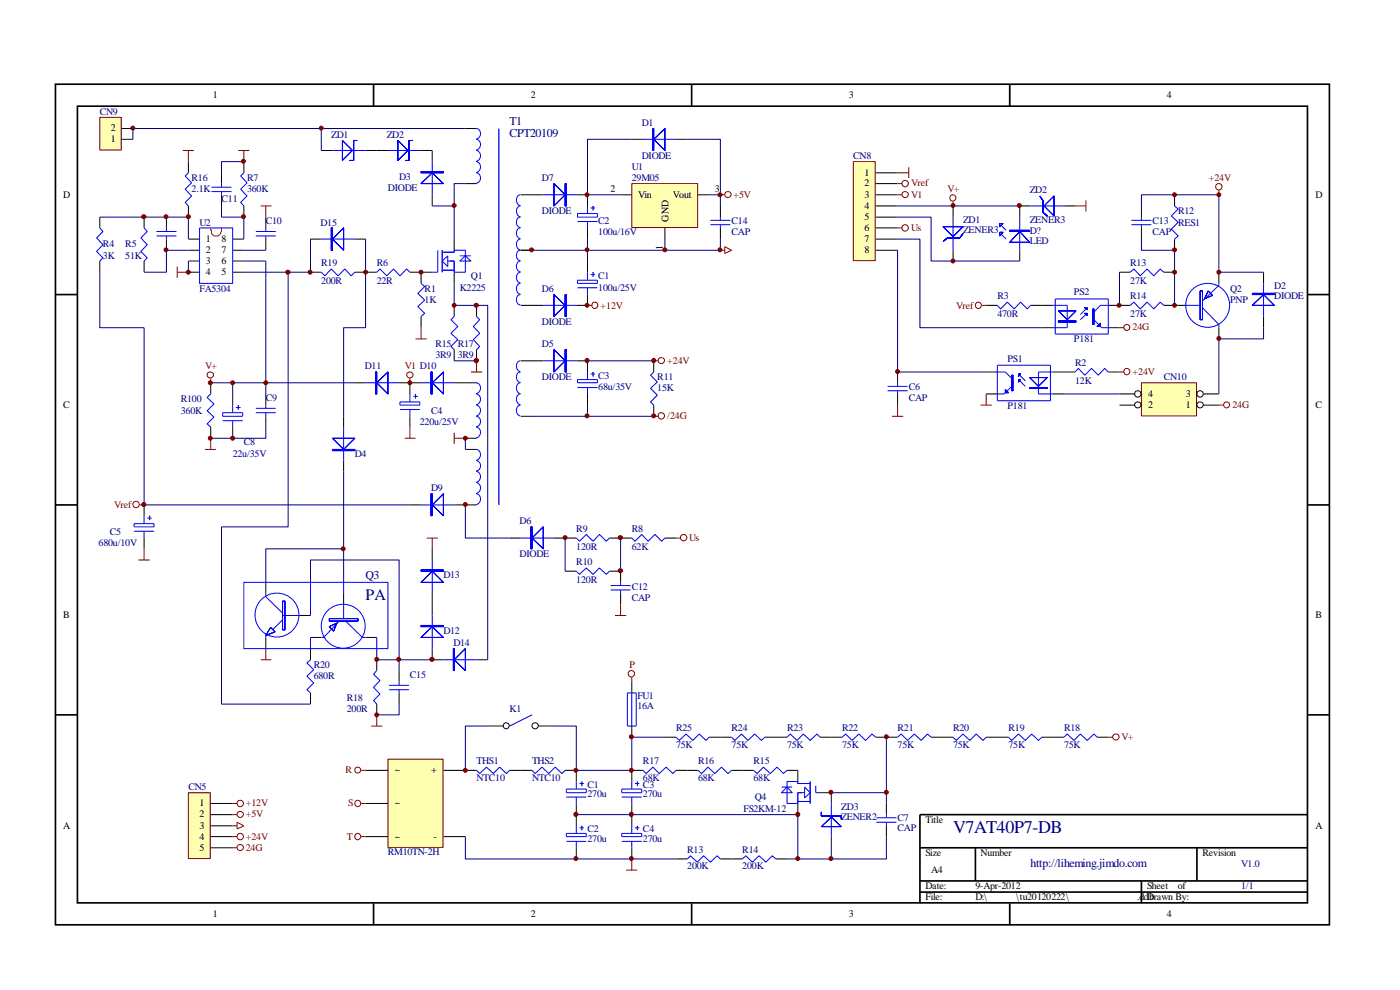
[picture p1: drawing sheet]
<svg xmlns="http://www.w3.org/2000/svg" width="297mm" height="210mm" viewBox="0 0 297 210" stroke-linecap="round" stroke-linejoin="round" font-family="sans-serif">
<g fill="none" stroke="#000" stroke-width=".35">
<path d="M11.8 17.9h270.2v178.3h-270.2zM79.2 17.9v4.6M146.7 17.9v4.6M214.2 17.9v4.6M16.4 22.5h261v169h-261zM11.8 62.5h4.6M277.5 62.5h4.6M11.8 107.1h4.6M277.5 107.1h4.6M11.8 151.6h4.6M277.5 151.6h4.6M195.2 179.8h82.3"/>
<path d="M206.9 179.8v7.1M253.9 179.8v7.1M277.5 172.8h-82.3v18.8M79.2 191.6v4.7M146.7 191.6v4.7M195.2 186.9h82.3M195.2 189.2h82.3M214.2 191.6v4.7M242.1 186.9v4.7"/>
</g>
<g fill="none" stroke="#000" stroke-width=".21">
<path d="M40 34.3v2.4M47 36.7v2.2M51.7 34.3v2.4M68.2 31.9h2.3M77.6 31.9h4.7M89.3 31.9h2.4v2.4M98.7 27.3h2.4M98.7 38.9h2.4M21.2 46.1v2.2M21.2 55.4v2.3M30.6 46.1v2.2M30.6 55.4v2.3"/>
<path d="M35.3 46.1v2.2M35.3 50.7v2.4M40 53.1h2.3M40 50.7h2.3M40 55.4h2.3M40 57.7h2.3M40 43.7v2.4M47 41.3v2.4M49.4 53.1h2.3M49.4 50.7h2.3M49.4 55.4h2.3M49.4 57.7h2.3"/>
<path d="M51.7 43.7v2.4M56.4 46.1v2.2M56.4 50.7v2.4M65.9 50.7h2.3M65.9 57.7h2.3M75.3 50.7h2.3M75.3 57.7h4.6M87 57.7h4.7M89.3 57.7v2.4M91.7 41.3v2.4M96.4 50.7v2.4M96.4 57.7v2.4"/>
<path d="M110.5 53.1h2.4M110.5 41.3h4.7M122.3 41.3h2.3M89.3 67.1v2.4M96.4 64.8v2.3M96.4 74.2v2.3M101.1 64.8v2.3M101.1 74.2v2.3M110.5 64.8h4.7M110.5 76.5h4.7M122.3 64.8h2.3M122.3 76.5h2.3"/>
<path d="M44.7 81.2v2.4M44.7 90.6v2.4M49.4 83.6v2.3M49.4 90.6v2.4M56.4 83.6v2.3M56.4 88.3v2.3M72.9 88.3v2.3M72.9 97.7v2.3M75.3 81.2h2.3M84.7 81.2h4.6M87 81.2v2.4M87 88.3v2.3"/>
<path d="M96.4 81.2h4.7M98.7 95.3h2.4M98.7 93h2.4M110.5 88.3h2.4M30.6 107.1v2.3M30.6 114.1v2.3M87 107.1h2.3M91.7 116.4v2.4M96.4 107.1h4.7M108.1 114.1h2.4M117.5 114.1h4.8M129.3 114.1h4.7"/>
<path d="M141.1 114.1h2.3M56.4 123.5v2.3M56.4 135.2v2.4M63.5 130.6h2.4M65.9 135.2h2.3M65.9 137.6v2.4M72.9 125.8v2.4M77.6 135.2h2.3M79.9 140v2.2M91.7 125.8v4.8M91.7 137.6v2.4h2.4M101.1 140h2.4"/>
<path d="M119.9 121.2h2.4M129.3 121.2h2.4v2.3M131.7 125.8v2.4M65.9 147v2.4M79.9 149.4v2.2M84.7 142.2v2.4M84.7 147v2.4"/>
</g>
<g fill="none" stroke="#00f" stroke-width=".21">
<path d="M40 36.7l-.7 .6 1.3 1.5-1.3 1.3 1.3 1.5-1.3 1.3 .7 .8M44.9 39.7h4.2M47 38.9v.8M51.7 36.7l-.6 .6 1.3 1.5-1.3 1.3 1.3 1.5-1.3 1.3 .6 .8M70.5 31.9h7.1M82.3 31.9h7M91.7 34.3v7M101 27.3a1.11 1.11 0 0 1 1 1.1 1.11 1.11 0 0 1-1 1.1M101 29.5a1.17 1.17 0 0 1 .9 1.2 1.17 1.17 0 0 1-.9 1.1M101 31.9a1.17 1.17 0 0 1 .9 1.2 1.17 1.17 0 0 1-.9 1.1M101 34.3a1.17 1.17 0 0 1 .9 1.1 1.17 1.17 0 0 1-.9 1.2M101 36.7a1.11 1.11 0 0 1 1 1.1 1.11 1.11 0 0 1-1 1.1"/>
<path d="M21.2 48.3l.6 .8-1.3 1.4 1.3 1.4-1.3 1.4 1.3 1.4-.6 .7M30.6 48.3l.6 .8-1.3 1.4 1.3 1.4-1.3 1.4 1.3 1.4-.6 .7M33.2 49.1h4.2M33.2 50h4.2M35.3 48.3v.8M35.3 50v.7M42.3 48.3h7.1v11.8h-7.1zM44.9 40.6h4.2M47 40.6v.7M54.3 49.1h4.2M54.3 50h4.2M56.4 48.3v.8"/>
<path d="M56.4 50v.7M68.2 57.7l.7 .8 1.4-1.4 1.4 1.4 1.5-1.4 1.3 1.4 .8-.8M68.2 50.7h7.1M79.9 57.7l.7-.6 1.4 1.4 1.5-1.4 1.3 1.4 1.5-1.4 .7 .6M92.9 53.1v4.6h-1.2M93.8 53.5h2.6v-.4h2.3v4.6h-2.3v-2.3h-1.4M93.8 53.1v4.6M93.8 57.3h2.6M93.8 55.4l1.2-1.1v2.3zM97.5 55.4l1.2-1.1 1.2 1.1zM97.5 54.3h2.4M110.4 50.7a1.19 1.19 0 0 0-.8 1.2 1.19 1.19 0 0 0 .8 1.1"/>
<path d="M110.4 48.3a1.19 1.19 0 0 0-.8 1.2 1.19 1.19 0 0 0 .8 1.1M110.4 46.1a1.14 1.14 0 0 0-.8 1.1 1.14 1.14 0 0 0 .8 1.1M110.4 43.7a1.19 1.19 0 0 0-.8 1.1 1.19 1.19 0 0 0 .8 1.2M110.4 41.3a1.19 1.19 0 0 0-.8 1.2 1.19 1.19 0 0 0 .8 1.1M110.4 57.7a1.19 1.19 0 0 0-.8 1.2 1.19 1.19 0 0 0 .8 1.1M110.4 55.4a1.19 1.19 0 0 0-.8 1.1 1.19 1.19 0 0 0 .8 1.2M110.4 53.1a1.14 1.14 0 0 0-.8 1.1 1.14 1.14 0 0 0 .8 1.1M115.2 41.3h7.1M89.3 60.1l.8 .7-1.5 1.4 1.5 1.5-1.5 1.3 1.5 1.5-.8 .6M96.4 67.1l-.7 .7 1.4 1.5-1.4 1.4 1.4 1.4-1.4 1.4 .7 .7M101.1 67.1l.7 .7-1.4 1.5 1.4 1.4-1.4 1.4 1.4 1.4-.7 .7M110.4 62.5a1.14 1.14 0 0 0-.8 1.1 1.14 1.14 0 0 0 .8 1.1"/>
<path d="M110.4 60.1a1.19 1.19 0 0 0-.8 1.2 1.19 1.19 0 0 0 .8 1.1M110.4 78.9a1.14 1.14 0 0 0-.8 1.1 1.14 1.14 0 0 0 .8 1.1M110.4 76.5a1.19 1.19 0 0 0-.8 1.2 1.19 1.19 0 0 0 .8 1.1M115.2 64.8h7.1M115.2 76.5h7.1M44.7 83.6l-.8 .7 1.5 1.4-1.5 1.4 1.5 1.4-1.5 1.4 .8 .7M47.2 87.5h4.3v.8h-4.3zM47.2 89.2h4.3M49.4 85.9v1.6M49.4 89.2v1.4M50 86.4h1.1M50.5 85.9v1"/>
<path d="M54.3 86.6h4.2M54.3 87.5h4.2M56.4 85.9v.7M56.4 87.5v.8M72.9 90.6v7.1M77.6 81.2h7.1M84.8 85.3h4.3v.6h-4.3zM84.8 86.9h4.3M87 83.6v1.7M87 86.9v1.4M87.7 84.1h.9M88.1 83.6v.9"/>
<path d="M89.3 81.2h7.1M101 95.3a1.17 1.17 0 0 1 .9 1.2 1.17 1.17 0 0 1-.9 1.1M101 97.7a1.11 1.11 0 0 1 1 1.1 1.11 1.11 0 0 1-1 1.1M101 100a1.17 1.17 0 0 1 .9 1.1 1.17 1.17 0 0 1-.9 1.2M101 81.2a1.17 1.17 0 0 1 .9 1.1 1.17 1.17 0 0 1-.9 1.2M101 83.6a1.17 1.17 0 0 1 .9 1.1 1.17 1.17 0 0 1-.9 1.2M101 85.9a1.17 1.17 0 0 1 .9 1.2 1.17 1.17 0 0 1-.9 1.1M101 88.3a1.11 1.11 0 0 1 1 1.1 1.11 1.11 0 0 1-1 1.1M101 90.6a1.17 1.17 0 0 1 .9 1.1 1.17 1.17 0 0 1-.9 1.2M110.4 85.9a1.19 1.19 0 0 0-.8 1.2 1.19 1.19 0 0 0 .8 1.1M110.4 83.6a1.19 1.19 0 0 0-.8 1.1 1.19 1.19 0 0 0 .8 1.2M110.4 81.2a1.19 1.19 0 0 0-.8 1.1 1.19 1.19 0 0 0 .8 1.2"/>
<path d="M28.4 111.1h4.3v.7h-4.3zM28.4 112.7h4.3M30.6 109.4v1.7M30.6 112.7v1.4M31.2 109.9h1M31.7 109.4v.9M89.3 107.1h7.1M91.7 118.8v7M101 102.4a1.17 1.17 0 0 1 .9 1.1 1.17 1.17 0 0 1-.9 1.1M101 104.7a1.17 1.17 0 0 1 .9 1.2 1.17 1.17 0 0 1-.9 1.1M110.5 114.1h7M122.3 114.1l.6 .7 1.5-1.4 1.4 1.4 1.4-1.4 1.4 1.4 .7-.7"/>
<path d="M134 114.1l.7 .7 1.4-1.4 1.4 1.4 1.4-1.4 1.5 1.4 .7-.7M51.7 123.5h30.6v14.1h-30.6zM56.4 125.8v.8l3.5 3.4M56.4 134.8v.4M59.9 131.5l-2.1 2.1M59.9 130.6h3.6M65.9 140l-.8 .6 1.4 1.5-1.4 1.3 1.4 1.5-1.4 1.4 .8 .7M65.9 123.5v7.1M65.9 135.2v2.4M72 131.7l-3.3 3.5h-.5M72.9 123.5v2.3M72.9 127.9v3.3"/>
<path d="M73.3 131.7l3.6 3.5h.7M79.9 135.2v2.4M91.7 130.6v7M94.1 140h7M122.3 121.2l.6 .6 1.5-1.3 1.4 1.3 1.4-1.3 1.4 1.3 .7-.6M129.5 124.2h4.3M129.5 125.1h4.3M131.7 123.5v.7M131.7 125.1v.7M79.9 142.2l-.7 .8 1.4 1.4-1.4 1.4 1.4 1.4-1.4 1.4 .7 .8M82.5 145.4h4.3M82.5 146.3h4.3"/>
<path d="M84.7 144.6v.8M84.7 146.3v.7"/>
<circle cx="58.7" cy="130.5" r="4.7"/>
<circle cx="72.8" cy="132.8" r="4.7"/>
</g>
<path d="M44.7 48.3v.6h.2a.98 .98 0 0 0 .4 1.1 .98 .98 0 0 0 1.3-.2l.4-.7v-.8" fill="none" stroke="#f00" stroke-width=".21"/>
<g fill="none" stroke="#800000" stroke-width=".21">
<path d="M50.5 31.9h2.4M51.7 31.9v2.4M37.6 56.6v2.3M37.6 57.7h2.4M55.3 43.7h2.3M56.4 43.7v2.4M88.1 71.9h2.4M89.3 69.5v2.4M99.9 78.9h2.4M101.1 76.5v2.4M43.5 95.3h2.3M44.7 93v2.3"/>
<path d="M85.9 93h2.2M87 90.6v2.4M96.4 91.8v2.3M96.4 93h2.3M29.4 118.8h2.3M29.6 107.1h1M30.6 116.4v2.4M90.5 114.1h2.4M91.7 114.1v2.3M143.4 114.1h1M55.3 140h2.3M56.4 137.6v2.4"/>
<path d="M130.5 130.6h2.3M131.7 128.2v2.4M78.7 154h2.4M79.9 151.6v2.4"/>
<circle cx="28.9" cy="107" r=".68"/>
<circle cx="145" cy="114" r=".68"/>
</g>
<circle cx="89.3" cy="57.7" r=".42" fill="#800000" stroke="#800000" stroke-width=".21"/>
<g fill="#00f" stroke="#00f" stroke-width=".21">
<path d="M70.3 48.3v4.8h.2v-4.8zM70.3 48.3v4.8h.2v-4.8z" fill-rule="evenodd"/>
<path d="M70.5 50.7l2.4-2.4v4.8zM70.5 50.7l2.4-2.4v4.8z" fill-rule="evenodd"/>
<path d="M89.3 132.7v.2h4.8v-.2zM89.3 132.7v.2h4.8v-.2z" fill-rule="evenodd"/>
<path d="M89.3 135.2l2.4-2.3 2.4 2.3zM89.3 135.2l2.4-2.3 2.4 2.3z" fill-rule="evenodd"/>
<path d="M70.5 95.3v.3h4.8v-.3zM70.5 95.3v.3h4.8v-.3z" fill-rule="evenodd"/>
<path d="M70.5 93h4.8l-2.4 2.3zM70.5 93h4.8l-2.4 2.3z" fill-rule="evenodd"/>
<path d="M91.4 78.9v4.7h.3v-4.7zM91.4 78.9v4.7h.3v-4.7z" fill-rule="evenodd"/>
<path d="M91.7 81.2l2.4-2.3v4.7zM91.7 81.2l2.4-2.3v4.7z" fill-rule="evenodd"/>
<path d="M89.3 120.9v.3h4.8v-.3zM89.3 120.9v.3h4.8v-.3z" fill-rule="evenodd"/>
<path d="M89.3 123.5l2.4-2.3 2.4 2.3zM89.3 123.5l2.4-2.3 2.4 2.3z" fill-rule="evenodd"/>
<path d="M91.4 104.7v4.7h.3v-4.7zM91.4 104.7v4.7h.3v-4.7z" fill-rule="evenodd"/>
<path d="M91.7 107.1l2.4-2.4v4.7zM91.7 107.1l2.4-2.4v4.7z" fill-rule="evenodd"/>
<path d="M79.7 78.9v4.7h.2v-4.7zM79.7 78.9v4.7h.2v-4.7z" fill-rule="evenodd"/>
<path d="M79.9 81.2l2.4-2.3v4.7zM79.9 81.2l2.4-2.3v4.7z" fill-rule="evenodd"/>
<path d="M96.2 137.6v4.6h.2v-4.6zM96.2 137.6v4.6h.2v-4.6z" fill-rule="evenodd"/>
<path d="M98.7 137.6v4.6l-2.3-2.2zM98.7 137.6v4.6l-2.3-2.2z" fill-rule="evenodd"/>
<path d="M59.9 127.5v6.1h.6v-6.1zM59.9 127.5v6.1h.6v-6.1z" fill-rule="evenodd"/>
<path d="M57.4 133.1l.9 .9-1.9 .8zM57.4 133.1l.9 .9-1.9 .8z" fill-rule="evenodd"/>
<path d="M69.8 131.2v.5h6.1v-.5zM69.8 131.2v.5h6.1v-.5z" fill-rule="evenodd"/>
<path d="M69.8 132.9l1 1 .7-1.7zM69.8 132.9l1 1 .7-1.7z" fill-rule="evenodd"/>
<path d="M86.8 29.8v4.2h-.8h.8v-4.2h.7zM86.8 29.8v4.2h-.8h.8v-4.2h.7z" fill-rule="evenodd"/>
<path d="M84.4 29.8l2.1 2.1-2.1 2.1zM84.4 29.8l2.1 2.1-2.1 2.1z" fill-rule="evenodd"/>
<path d="M75 29.8v4.2h-.7h.7v-4.2h.7zM75 29.8v4.2h-.7h.7v-4.2h.7z" fill-rule="evenodd"/>
<path d="M72.6 29.8l2.2 2.1-2.2 2.1zM72.6 29.8l2.2 2.1-2.2 2.1z" fill-rule="evenodd"/>
<path d="M89.3 36.4v.3h4.8v-.3zM89.3 36.4v.3h4.8v-.3z" fill-rule="evenodd"/>
<path d="M89.3 38.9l2.4-2.2 2.4 2.2zM89.3 38.9l2.4-2.2 2.4 2.2z" fill-rule="evenodd"/>
<path d="M119.9 38.9v4.8h.2v-4.8zM119.9 38.9v4.8h.2v-4.8z" fill-rule="evenodd"/>
<path d="M117.5 38.9l2.4 2.4-2.4 2.4zM117.5 38.9l2.4 2.4-2.4 2.4z" fill-rule="evenodd"/>
<path d="M119.9 62.5v4.6h.2v-4.6zM119.9 62.5v4.6h.2v-4.6z" fill-rule="evenodd"/>
<path d="M117.5 62.5l2.4 2.3-2.4 2.3zM117.5 62.5l2.4 2.3-2.4 2.3z" fill-rule="evenodd"/>
<path d="M119.9 74.2v4.7h.2v-4.7zM119.9 74.2v4.7h.2v-4.7z" fill-rule="evenodd"/>
<path d="M117.5 74.2l2.4 2.3-2.4 2.4zM117.5 74.2l2.4 2.3-2.4 2.4z" fill-rule="evenodd"/>
<path d="M112.6 111.8v4.6h.3v-4.6zM112.6 111.8v4.6h.3v-4.6z" fill-rule="evenodd"/>
<path d="M112.9 114.1l2.3-2.3v4.6zM112.9 114.1l2.3-2.3v4.6z" fill-rule="evenodd"/>
</g>
<g fill="none" stroke="#000080" stroke-width=".21">
<path d="M28.2 27.3h70.5M51.7 34.3h-4.7v2.4M68.2 27.3v4.6M98.7 38.9h-2.3v11.8M30.6 46.1h9.4v4.6M40 53.1h-4.7v4.6h-4.7M40 55.4v2.3M47 43.7v2.4h4.7v4.6M51.7 53.1h4.7M56.4 55.4v28.2M61.1 57.7v54.1h-14.1v37.6h18.9M65.9 50.7v7h-14.2"/>
<path d="M77.6 50.7v18.8h-4.7v18.8M91.7 43.7h4.7M30.6 69.5v37.6h56.4M96.4 60.1v4.7h7.1v75.2M96.4 76.5h4.7M44.7 81.2h30.6M49.4 81.2v2.4M56.4 90.6v2.4h-11.7M72.9 100v23.5M98.7 93v2.3M72.9 116.4h-16.5v7.1M98.7 107.1v7h9.4"/>
<path d="M119.9 114.1v7.1M131.7 114.1v7.1M65.9 123.5v-4.7h18.8v21.2h-4.8v-2.4M91.7 140h-7v2.2M84.7 149.4v2.2h-4.8"/>
</g>
<g fill="#800000" stroke="#800000" stroke-width=".21">
<circle cx="35.2" cy="46" r=".42"/>
<circle cx="35.2" cy="53" r=".42"/>
<circle cx="101" cy="76.5" r=".48"/>
<circle cx="96.4" cy="64.8" r=".42"/>
<circle cx="98.7" cy="93" r=".42"/>
<circle cx="49.4" cy="81.2" r=".42"/>
<circle cx="79.9" cy="139.9" r=".42"/>
<circle cx="84.6" cy="139.9" r=".42"/>
<circle cx="79.9" cy="151.6" r=".42"/>
<circle cx="101.1" cy="64.8" r=".45"/>
<circle cx="40" cy="57.7" r=".42"/>
<circle cx="72.8" cy="116.4" r=".42"/>
<circle cx="49.4" cy="93" r=".42"/>
<circle cx="96.4" cy="43.6" r=".42"/>
<circle cx="51.6" cy="46" r=".42"/>
<circle cx="51.6" cy="34.2" r=".42"/>
<circle cx="131.6" cy="121.1" r=".45"/>
<circle cx="131.6" cy="114" r=".45"/>
<circle cx="119.9" cy="114" r=".42"/>
</g>
<path d="M105.8 27.3v79.8" fill="none" stroke="#00f" stroke-width=".25"/>
<path d="M134.1 39h13.8v9.2h-13.8z" fill="#ffffb0"/>
<g fill="none" stroke="#800000" stroke-width=".21">
<path d="M38.8 31.9h2.3M40 31.9v2.4M134 38.9h14v9.4h-14zM152.8 41.3h1M152.8 53.1h1M153.8 52.3l1.4 .8-1.4 .7zM124.6 64.8h1M138.7 76.5h.9M44.7 80.3v.9M87 80.3v.9M138.7 88.3h.9"/>
<circle cx="154.4" cy="41.3" r=".66"/>
<circle cx="44.6" cy="79.5" r=".66"/>
<circle cx="87" cy="79.5" r=".66"/>
<circle cx="126.2" cy="64.7" r=".66"/>
<circle cx="140.3" cy="76.5" r=".66"/>
<circle cx="140.3" cy="88.2" r=".68"/>
</g>
<g fill="none" stroke="#000" stroke-width=".21">
<path d="M134 29.5h2.4M143.4 29.5h2.4M124.6 41.3v2.4M124.6 48.3v2.4M124.6 55.4v2.3M131.7 41.3h2.3M141.1 48.3v2.4M148.1 41.3h2.4M152.8 43.7v2.4M152.8 48.3v2.4M124.6 62.5v2.3M124.6 76.5v2.4"/>
<path d="M138.7 76.5v2.4M124.6 83.6v2.3M138.7 85.9v2.4"/>
</g>
<g fill="none" stroke="#00f" stroke-width=".21">
<path d="M136.4 29.5h7M122.5 45.3h4.2v.8h-4.2zM122.5 59.4h4.2v.7h-4.2zM122.5 47h4.2M124.6 43.7v1.6M124.6 47v1.3M124.6 57.7v1.7M125.3 44.1h.9M125.3 58.3h.9M125.8 43.7v.9M125.8 57.7v1M150.7 46.7h4.2"/>
<path d="M150.7 47.7h4.2M152.8 46.1v.6M152.8 47.7v.6M122.5 61h4.2M124.6 61v1.5M124.6 78.9v1.6M125.3 79.3h.9M125.8 78.9v.9M138.7 78.9l-.7 .7 1.4 1.4-1.4 1.4 1.4 1.4-1.4 1.5 .7 .6M122.5 80.5h4.2v.7h-4.2zM122.5 82.2h4.2M124.6 82.2v1.4"/>
</g>
<circle cx="40" cy="46" r=".42" fill="#800000" stroke="#800000" stroke-width=".21"/>
<g fill="#800000" stroke="#800000" stroke-width=".21">
<circle cx="98.7" cy="107" r=".42"/>
<circle cx="30.5" cy="107" r=".45"/>
<circle cx="87" cy="81.2" r=".42"/>
<circle cx="91.7" cy="139.9" r=".45"/>
<circle cx="124.5" cy="64.8" r=".42"/>
<circle cx="112.8" cy="53" r=".42"/>
<circle cx="124.5" cy="53" r=".42"/>
<circle cx="141.1" cy="53" r=".42"/>
<circle cx="152.7" cy="53" r=".42"/>
<circle cx="152.7" cy="41.3" r=".42"/>
<circle cx="124.5" cy="41.3" r=".42"/>
<circle cx="138.7" cy="76.5" r=".45"/>
<circle cx="124.5" cy="76.5" r=".45"/>
<circle cx="124.5" cy="88.2" r=".42"/>
<circle cx="138.7" cy="88.2" r=".42"/>
</g>
<path d="M134 29.5h-9.4v11.8h7.1M145.8 29.5h7v11.8M124.6 50.7v4.7M141.1 50.7v2.4M150.5 41.3h2.3v2.4M152.8 50.7v2.4h-39.9M124.6 76.5h14.1M112.9 88.3h25.8M124.6 85.9v2.4" fill="none" stroke="#000080" stroke-width=".21"/>
<g fill="#00f" stroke="#00f" stroke-width=".21">
<path d="M138.5 27.3v4.6h.2v-4.6zM138.5 27.3v4.6h.2v-4.6z" fill-rule="evenodd"/>
<path d="M138.7 29.5l2.4-2.2v4.6zM138.7 29.5l2.4-2.2v4.6z" fill-rule="evenodd"/>
</g>
<path d="M181.1 34.4h4.5v20.8h-4.5z" fill="#ffffb0"/>
<path d="M181 34.3h4.7v21h-4.7z" fill="none" stroke="#800000" stroke-width=".21"/>
<path d="M185.8 36.7h4.6M185.8 38.9h4.6M185.8 41.3h4.6M185.8 43.7h4.6M185.8 46.1h4.6M185.8 48.3h4.6M185.8 50.7h4.6M185.8 53.1h4.6" fill="none" stroke="#000" stroke-width=".21"/>
<path d="M40 168.2h4.5v13.8h-4.5z" fill="#ffffb0"/>
<g fill="none" stroke="#800000" stroke-width=".21">
<path d="M190.4 38.9h.9M190.4 36.7h2.4M192.8 35.5v2.3M190.4 41.3h.9M190.4 48.3h.9M202.2 42.8v.9M228.1 43.7h2.3M230.4 42.5v2.4M208.3 64.8h.9M40 168.1h4.6v14h-4.6zM49.4 170.4h.9M49.4 172.8h.9"/>
<path d="M49.4 177.5h.9M49.4 179.8h.9M49.4 175.2h.9M50.3 174.4l1.4 .8-1.4 .7z"/>
<circle cx="192" cy="38.9" r=".68"/>
<circle cx="192" cy="48.3" r=".68"/>
<circle cx="192" cy="41.3" r=".66"/>
<circle cx="202.1" cy="42" r=".66"/>
<circle cx="207.5" cy="64.7" r=".66"/>
<circle cx="51" cy="177.5" r=".68"/>
<circle cx="51" cy="170.4" r=".68"/>
<circle cx="51" cy="172.8" r=".66"/>
<circle cx="51" cy="179.8" r=".66"/>
</g>
<g fill="none" stroke="#000" stroke-width=".21">
<path d="M202.2 43.7v2.4M202.2 53.1v2.3M216.3 53.1v2.3M218.6 43.7h-2.3v2.4M225.7 43.7h2.4M237.5 57.7h2.3M242.1 43.7v2.4M242.1 48.3v2.4M246.9 57.7h2.3M249.2 41.3v2.4M249.2 50.7v2.4M258.6 57.7v2.4"/>
<path d="M190.4 78.9v2.3M209.2 64.8h2.4M209.2 78.9h2.4M218.6 64.8h4.8M221 69.5h2.4M223.4 78.9h4.7M235.1 64.8h4.7M235.1 69.5h2.4M235.1 78.9h2.4M246.9 64.8h4.6M258.6 69.5v2.4M190.4 83.6v2.3"/>
<path d="M209.2 83.6h2.4M223.4 83.6h2.3M44.7 170.4h4.7M44.7 172.8h4.7M44.7 175.2h4.7M44.7 177.5h4.7M44.7 179.8h4.7"/>
</g>
<circle cx="44.6" cy="93" r=".42" fill="#800000" stroke="#800000" stroke-width=".21"/>
<g fill="none" stroke="#00f" stroke-width=".21">
<path d="M202.2 46.1v7M212.5 47.9l.9 1M212.5 49.8l.9 .9M216.3 46.1v7M218.6 43.7h7.1M239.8 57.7l.7-.6 1.4 1.4 1.4-1.4 1.5 1.4 1.3-1.4 .8 .6M240 46.7h4.3M240 47.7h4.3M242.1 46.1v.6M242.1 47.7v.6M249.2 43.7l.7 .7-1.4 1.4 1.4 1.4-1.4 1.4 1.4 1.4-.7 .7M211.6 64.8l.7 .7 1.4-1.4 1.4 1.4 1.4-1.4 1.4 1.4 .7-.7"/>
<path d="M211.6 77.5h11.2v7.5h-11.2zM211.6 78.9h1.7l1.3 1.4M216.1 79.3l1.4 1.5M223.4 64.8h3v4.7h-3M223.4 78.9h-3.1v4.7h3.1M223.9 63.4h11.2v7.5h-11.2zM228.1 78.9l.7-.8 1.3 1.5 1.5-1.5 1.4 1.5 1.4-1.5 .7 .8M230.6 66.5l-1.4 1.3M230.6 65.3l-1.4 1.4M232.1 67.8l1.6 1.7h1.4M235.1 64.8h-1.7l-1.3 1.4M239.8 64.8l.7-.7 1.4 1.4 1.4-1.4 1.5 1.4 1.3-1.4 .8 .7"/>
<path d="M251.3 64.8h3.3M255.1 65.3l3.5 3.5v.7M258.6 60.1v.4l-3.5 3.3M188.3 82h4.2M188.3 82.9h4.2M190.4 81.2v.8M190.4 82.9v.7M214.6 82l-1.6 1.6h-1.4M216.1 80.5l1.4 1.5"/>
<circle cx="256.2" cy="64.8" r="4.7"/>
</g>
<g fill="#00f" stroke="#00f" stroke-width=".21">
<path d="M221.5 43.7l2.1-2.1v4.2zM221.5 43.7l2.1-2.1v4.2z" fill-rule="evenodd"/>
<path d="M220.6 41.6l.6 .9v2.5l1 .8-1-.8v-2.5zM220.6 41.6l.6 .9v2.5l1 .8-1-.8v-2.5z" fill-rule="evenodd"/>
<path d="M200.1 48.1h4.2l-2.1 2.1zM200.1 48.1h4.2l-2.1 2.1z" fill-rule="evenodd"/>
<path d="M200.1 51.2l.9-.7h2.6l.7-1-.7 1h-2.6zM200.1 51.2l.9-.7h2.6l.7-1-.7 1h-2.6z" fill-rule="evenodd"/>
<path d="M216.3 49.1l2.1 2.3h-4.2zM216.3 49.1l2.1 2.3h-4.2z" fill-rule="evenodd"/>
<path d="M214.2 48.9h4.2v.2h-4.2zM214.2 48.9h4.2v.2h-4.2z" fill-rule="evenodd"/>
<path d="M212.1 47.4h.7l-.7 .7zM212.1 47.4h.7l-.7 .7z" fill-rule="evenodd"/>
<path d="M212.1 49.3h.7l-.7 .7zM212.1 49.3h.7l-.7 .7z" fill-rule="evenodd"/>
<path d="M224.5 66h3.8l-1.9 1.8zM224.5 66h3.8l-1.9 1.8z" fill-rule="evenodd"/>
<path d="M224.5 68.1h3.8v.2h-3.8zM224.5 68.1h3.8v.2h-3.8z" fill-rule="evenodd"/>
<path d="M230.1 65.3l.5 .4v-.4zM230.1 65.3l.5 .4v-.4z" fill-rule="evenodd"/>
<path d="M230.1 66.5l.5 .4v-.4zM230.1 66.5l.5 .4v-.4z" fill-rule="evenodd"/>
<path d="M231.8 65.5v3.3h.3v-3.3zM231.8 65.5v3.3h.3v-3.3z" fill-rule="evenodd"/>
<path d="M233.4 68.6v.7h-.7zM233.4 68.6v.7h-.7z" fill-rule="evenodd"/>
<path d="M218.4 80.1l1.9 1.9 1.9-1.9zM218.4 80.1l1.9 1.9 1.9-1.9z" fill-rule="evenodd"/>
<path d="M218.4 82.2v.2h3.8v-.2zM218.4 82.2v.2h3.8v-.2z" fill-rule="evenodd"/>
<path d="M216.1 79.3h.4l-.4 .5zM216.1 79.3h.4l-.4 .5z" fill-rule="evenodd"/>
<path d="M216.1 80.5h.4l-.4 .5zM216.1 80.5h.4l-.4 .5z" fill-rule="evenodd"/>
<path d="M214.6 79.6v3.3h.3v-3.3zM214.6 79.6v3.3h.3v-3.3z" fill-rule="evenodd"/>
<path d="M213.3 82.6v.7h.7zM213.3 82.6v.7h.7z" fill-rule="evenodd"/>
<path d="M254.6 61.7v6.1h.5v-6.1zM254.6 61.7v6.1h.5v-6.1z" fill-rule="evenodd"/>
<path d="M256.3 61.7l.9 1-1.7 .7zM256.3 61.7l.9 1-1.7 .7z" fill-rule="evenodd"/>
</g>
<path d="M190.4 46.1h7.1v9.3h18.8M190.4 50.7h4.8v18.8h25.8M190.4 53.1v25.8h18.8M190.4 43.7h25.9M237.5 57.7v7.1M242.1 50.7v2.4h7.1v11.7M242.1 43.7v-2.4h16.5v16.4" fill="none" stroke="#000080" stroke-width=".21"/>
<g fill="#800000" stroke="#800000" stroke-width=".21">
<circle cx="216.2" cy="43.6" r=".42"/>
<circle cx="202.2" cy="55.4" r=".42"/>
<circle cx="202.2" cy="43.6" r=".42"/>
<circle cx="249.2" cy="53" r=".42"/>
<circle cx="237.4" cy="64.8" r=".42"/>
<circle cx="249.2" cy="64.8" r=".42"/>
<circle cx="249.2" cy="57.7" r=".42"/>
<circle cx="249.2" cy="41.3" r=".42"/>
</g>
<path d="M242.2 81.3h11.5v6.8h-11.5z" fill="#ffffb0"/>
<g fill="none" stroke="#800000" stroke-width=".21">
<path d="M258.6 40.4v.9M237.5 78.9h.9M237.5 69.5h.9M189.2 88.3h2.4M190.4 85.9v2.4M208 85.9h2.4M209.2 83.6v2.3M242.1 81.2h11.7v7h-11.7zM258.6 85.9h1"/>
<circle cx="258.6" cy="39.6" r=".68"/>
<circle cx="239" cy="78.8" r=".66"/>
<circle cx="239.1" cy="69.5" r=".64"/>
<circle cx="260.2" cy="85.9" r=".64"/>
</g>
<g fill="none" stroke="#000" stroke-width=".21">
<path d="M268.1 57.7v2.4M268.1 67.1v2.4M237.5 85.9h3.2M237.5 83.6h3.2M255.4 85.9h3.2M255.4 83.6h3.2"/>
<circle cx="241.4" cy="83.6" r=".68"/>
<circle cx="241.4" cy="85.9" r=".66"/>
<circle cx="254.6" cy="83.6" r=".68"/>
<circle cx="254.6" cy="85.9" r=".66"/>
</g>
<circle cx="258.6" cy="41.3" r=".42" fill="#800000" stroke="#800000" stroke-width=".21"/>
<path d="M258.6 57.7h9.5M268.1 69.5v2.4h-9.5v11.7M225.7 83.6h11.8" fill="none" stroke="#000080" stroke-width=".21"/>
<path d="M268.1 60.1v7" fill="none" stroke="#00f" stroke-width=".21"/>
<g fill="#00f" stroke="#00f" stroke-width=".21">
<path d="M265.7 62.2v.3h4.6v-.3zM265.7 62.2v.3h4.6v-.3z" fill-rule="evenodd"/>
<path d="M265.7 64.8l2.4-2.3 2.2 2.3zM265.7 64.8l2.4-2.3 2.2 2.3z" fill-rule="evenodd"/>
</g>
<circle cx="258.6" cy="57.7" r=".42" fill="#800000" stroke="#800000" stroke-width=".21"/>
<path d="M82.4 161.1h11.5v18.6h-11.5z" fill="#ffffb0"/>
<g fill="none" stroke="#800000" stroke-width=".21">
<path d="M134 143.7v.9M235.1 156.4h1M82.3 161h11.7v18.7h-11.7zM132.8 184.6h2.4M134 182.2v2.4"/>
<circle cx="133.9" cy="142.9" r=".68"/>
<circle cx="236.7" cy="156.3" r=".66"/>
</g>
<g fill="none" stroke="#000" stroke-width=".21">
<path d="M103.5 154h3.3M114.3 154h3.2M134 144.6v2.4M134 154v2.4M141.1 156.4h2.3M150.5 156.4h4.7M162.2 156.4h4.8M174 156.4h4.6M185.8 156.4h4.6M197.5 156.4h4.7M209.2 156.4h4.8M221 156.4h4.7"/>
<path d="M232.7 156.4h2.4M77.6 163.4h4.7M77.6 177.5h4.7M77.6 170.4h4.7M94.1 163.4h7M94.1 177.5h4.6M108.1 163.4h4.8M119.9 163.4h2.4v2.4M122.3 170.4v4.8M122.3 179.8v2.4M134 170.4v4.8M134 179.8v2.4"/>
<path d="M136.4 163.4h-2.4v2.4M143.4 163.4h4.7M155.2 163.4h4.7M167 163.4h2.2v2.4M169.2 170.4v2.4M174 168.1h2.4v2.3M176.4 177.5v2.3M188 170.4v2.4M188 175.2v2.3M143.4 182.2h2.4M152.8 182.2h4.7M164.6 182.2h2.4"/>
<circle cx="107.4" cy="154" r=".64"/>
<circle cx="113.6" cy="154" r=".66"/>
</g>
<g fill="none" stroke="#00f" stroke-width=".21">
<path d="M112.9 151.6l-4.8 2.4M133.1 147h1.9v7h-1.9zM134 147v7M143.4 156.4l.7 .7 1.4-1.4 1.5 1.4 1.3-1.4 1.5 1.4 .7-.7M155.2 156.4l.7 .7 1.4-1.4 1.4 1.4 1.4-1.4 1.4 1.4 .7-.7M167 156.4l.6-.7 1.5 1.4 1.3-1.4 1.5 1.4 1.4-1.4 .7 .7M178.6 156.4l.8-.7 1.4 1.4 1.4-1.4 1.4 1.4 1.4-1.4 .8 .7M190.4 156.4l.8-.7 1.3 1.4 1.5-1.4 1.4 1.4 1.4-1.4 .7 .7M202.2 156.4l.7 .7 1.4-1.4 1.4 1.4 1.4-1.4 1.4 1.4 .7-.7M214 156.4l.6 .7 1.5-1.4 1.4 1.4 1.4-1.4 1.4 1.4 .7-.7M225.7 156.4l.7-.7 1.4 1.4 1.4-1.4 1.4 1.4 1.5-1.4 .6 .7M101.1 163.4l.7 .7 1.4-1.4 1.4 1.4 1.4-1.4 1.4 1.4 .7-.7"/>
<path d="M112.9 163.4l.6 .7 1.5-1.4 1.4 1.4 1.4-1.4 1.4 1.4 .7-.7M120.1 167.4h4.3v.7h-4.3zM120.1 176.8h4.3v.7h-4.3zM120.1 169.1h4.3M120.1 178.5h4.3M122.3 165.8v1.6M122.3 169.1v1.3M122.3 175.2v1.6M122.3 178.5v1.3M122.9 166.2h1M122.9 175.6h1M123.4 165.8v.9"/>
<path d="M123.4 175.2v.9M131.9 169.1h4.2M131.9 167.4h4.2v.7h-4.2zM131.9 178.5h4.2M131.9 176.8h4.2v.7h-4.2zM134 165.8v1.6M134 169.1v1.3M134 175.2v1.6M134 178.5v1.3M134.7 166.2h.9M134.7 175.6h.9M135.2 165.8v.9"/>
<path d="M135.2 175.2v.9M136.4 163.4l.7 .7 1.4-1.4 1.4 1.4 1.4-1.4 1.4 1.4 .7-.7M148.1 163.4l.7 .7 1.4-1.4 1.4 1.4 1.5-1.4 1.3 1.4 .8-.7M159.9 163.4l.7 .7 1.4-1.4 1.4 1.4 1.4-1.4 1.4 1.4 .8-.7M165.8 167h2.3M167 167l1.1 1.1h-2.3zM169.2 170h2.7M170.7 167l1.2 1.1-1.2 1.1zM171.9 166.2h-2.7v-.4h-2.2v4.6h2.2v-2.3h1.5M171.9 165.8v4.6M173.1 166.7v1.4h.9M176.4 170.4v7.1"/>
<path d="M185.9 173.5h4.3M185.9 174.4h4.3M188 172.8v.7M188 174.4v.8M145.8 182.2l.7-.7 1.4 1.4 1.4-1.4 1.4 1.4 1.4-1.4 .7 .7M157.5 182.2l.7-.7 1.4 1.4 1.4-1.4 1.5 1.4 1.3-1.4 .8 .7"/>
</g>
<path d="M103.5 154h-4.8v9.4M117.5 154h4.8v9.4h11.7v-7h7.1M188 156.4v11.7h-11.6M98.7 177.5v4.7h44.7M122.3 172.8h46.9v9.4M176.4 179.8v2.4M188 177.5v4.7h-21M188 168.1v2.3" fill="none" stroke="#000080" stroke-width=".21"/>
<circle cx="122.2" cy="172.8" r=".45" fill="#800000" stroke="#800000" stroke-width=".21"/>
<g fill="#800000" stroke="#800000" stroke-width=".21">
<circle cx="122.2" cy="163.4" r=".42"/>
<circle cx="98.7" cy="163.4" r=".42"/>
<circle cx="133.9" cy="156.3" r=".42"/>
<circle cx="133.9" cy="163.4" r=".42"/>
<circle cx="176.3" cy="182.1" r=".42"/>
<circle cx="188" cy="156.3" r=".42"/>
<circle cx="176.3" cy="168.1" r=".42"/>
<circle cx="188" cy="168.1" r=".42"/>
<circle cx="133.9" cy="172.8" r=".45"/>
<circle cx="169.2" cy="172.8" r=".45"/>
<circle cx="169.2" cy="182.1" r=".42"/>
<circle cx="122.2" cy="182.1" r=".42"/>
<circle cx="133.9" cy="182.1" r=".42"/>
</g>
<g fill="#00f" stroke="#00f" stroke-width=".21">
<path d="M174.2 172.3v.8h4.3v.6v-.6h-4.3zM174.2 172.3v.8h4.3v.6v-.6h-4.3z" fill-rule="evenodd"/>
<path d="M174.2 175.3l2.2-2 2.1 2zM174.2 175.3l2.2-2 2.1 2z" fill-rule="evenodd"/>
</g>
<path d="M21.3 25h4.4v6.7h-4.4z" fill="#ffffb0"/>
<g fill="none" stroke="#800000" stroke-width=".21">
<path d="M21.2 24.9h4.5v6.9h-4.5zM76.6 163.4h1M76.6 170.4h1M76.6 177.5h1"/>
<circle cx="75.9" cy="177.4" r=".66"/>
<circle cx="75.9" cy="170.4" r=".66"/>
<circle cx="75.9" cy="163.3" r=".64"/>
</g>
<path d="M25.8 29.5h2.4M25.8 27.3h2.4" fill="none" stroke="#000" stroke-width=".21"/>
<circle cx="68.2" cy="27.2" r=".42" fill="#800000" stroke="#800000" stroke-width=".21"/>
<path d="M28.2 27.3v2.2M21.2 57.7v11.8h9.4M21.2 46.1h9.4M51.7 55.4h4.7" fill="none" stroke="#000080" stroke-width=".21"/>
<g fill="#800000" stroke="#800000" stroke-width=".21">
<circle cx="28.2" cy="27.2" r=".42"/>
<circle cx="190.4" cy="78.8" r=".42"/>
<circle cx="258.6" cy="71.8" r=".42"/>
<circle cx="77.6" cy="57.7" r=".42"/>
<circle cx="65.8" cy="57.7" r=".42"/>
<circle cx="61.1" cy="57.7" r=".45"/>
<circle cx="44.6" cy="81.2" r=".42"/>
<circle cx="56.4" cy="81.2" r=".42"/>
<circle cx="30.5" cy="46" r=".45"/>
</g>
<text font-size="3.8" fill="#000080" x="202.2" y="176.6">V7AT40P7-DB</text>
<text font-size="3.4" fill="#000080" x="77.6" y="127.3">PA</text>
<g font-size="2.5" fill="#000080">
<text x="108.1" y="26.6">T1</text>
<text x="108.1" y="29">CPT20109</text>
<text x="77.6" y="122.9">Q3</text>
<text x="218.6" y="183.9">http://liheming.jimdo.com</text>
</g>
<g font-size="2.1">
<text x="45.1" y="20.8">1</text>
<text x="112.6" y="20.8">2</text>
<text x="180.1" y="20.8">3</text>
<text x="247.6" y="20.8">4</text>
<text x="23.5" y="27.9">2</text>
<text x="23.5" y="30.2">1</text>
<text x="13.4" y="41.9">D</text>
<text x="129.5" y="40.7">2</text>
<text x="135.4" y="41.9">Vin</text>
<text x="142.7" y="41.9">Vout</text>
<text x="151.6" y="40.7">3</text>
<text x="183.4" y="37.3">1</text>
<text x="183.4" y="39.5">2</text>
<text x="183.4" y="41.9">3</text>
<text x="279.1" y="41.9">D</text>
<text x="141.8" y="47" transform="rotate(-90 141.8 47)">GND</text>
<text x="183.4" y="44.3">4</text>
<text x="183.4" y="46.7">5</text>
<text x="43.7" y="51.3">1</text>
<text x="43.7" y="53.7">2</text>
<text x="47" y="53.7">7</text>
<text x="47" y="51.3">8</text>
<text x="140.6" y="53.1" transform="rotate(-90 140.6 53.1)">1</text>
<text x="183.4" y="48.9">6</text>
<text x="183.4" y="51.3">7</text>
<text x="183.4" y="53.7">8</text>
<text x="43.7" y="56">3</text>
<text x="43.7" y="58.3">4</text>
<text x="47" y="58.3">5</text>
<text x="47" y="56">6</text>
<text x="13.4" y="86.5">C</text>
<text x="243.6" y="86.5">2</text>
<text x="243.6" y="84.2">4</text>
<text x="251.5" y="86.5">1</text>
<text x="251.5" y="84.2">3</text>
<text x="279.1" y="86.5">C</text>
<text x="13.4" y="131.1">B</text>
<text x="279.1" y="131.1">B</text>
<text x="83.7" y="164">~</text>
<text x="91.4" y="164">+</text>
<text x="42.3" y="171">1</text>
<text x="42.3" y="173.4">2</text>
<text x="83.7" y="171">~</text>
<text x="13.4" y="175.8">A</text>
<text x="42.3" y="175.8">3</text>
<text x="42.3" y="178.1">4</text>
<text x="83.7" y="178.1">~</text>
<text x="91.9" y="178.1">-</text>
<text x="196.3" y="174.6">Title</text>
<text x="279.1" y="175.8">A</text>
<text x="42.3" y="180.4">5</text>
<text x="196.3" y="181.6">Size</text>
<text x="197.5" y="185.2">A4</text>
<text x="208" y="181.6">Number</text>
<text x="255.1" y="181.6">Revision</text>
<text x="196.3" y="188.6">Date:</text>
<text x="196.3" y="191">File:</text>
<text x="206.9" y="188.6">9-Apr-2012</text>
<text x="206.9" y="191">D:\</text>
<text x="215.6" y="191">\tu20120222\</text>
<text x="241.2" y="191">.ddDrawn By:</text>
<text x="243.3" y="188.6">Sheet</text>
<text x="243.8" y="191">b</text>
<text x="249.9" y="188.6">of</text>
<text x="45.1" y="194.6">1</text>
<text x="112.6" y="194.6">2</text>
<text x="180.1" y="194.6">3</text>
<text x="247.6" y="194.6">4</text>
</g>
<g font-size="2.1" fill="#000080">
<text x="21.2" y="24.3">CN9</text>
<text x="70.3" y="29.2">ZD1</text>
<text x="82" y="29.2">ZD2</text>
<text x="136.1" y="26.7">D1</text>
<text x="136.1" y="33.7">DIODE</text>
<text x="181" y="33.7">CN8</text>
<text x="40.6" y="38.4">R16</text>
<text x="40.6" y="40.7">2.1K</text>
<text x="52.4" y="38.4">R7</text>
<text x="52.4" y="40.7">360K</text>
<text x="82.3" y="40.6">DIODE</text>
<text x="84.7" y="38.2">D3</text>
<text x="115" y="38.4">D7</text>
<text x="134" y="36.1">U1</text>
<text x="134" y="38.4">29M05</text>
<text x="218.4" y="41">ZD2</text>
<text x="42.3" y="47.8">U2</text>
<text x="47" y="42.8">C11</text>
<text x="56.4" y="47.6">C10</text>
<text x="68" y="47.8">D15</text>
<text x="115" y="45.5">DIODE</text>
<text x="126.9" y="47.6">C2</text>
<text x="155.2" y="47.6">C14</text>
<text x="204.3" y="47.3">ZD1</text>
<text x="218.4" y="47.3">ZENER3</text>
<text x="244.5" y="47.6">C13</text>
<text x="249.9" y="45.5">R12</text>
<text x="249.9" y="47.8">RES1</text>
<text x="21.8" y="52.5">R4</text>
<text x="26.6" y="52.5">R5</text>
<text x="126.9" y="49.9">100u/16V</text>
<text x="155.2" y="49.9">CAP</text>
<text x="204.3" y="49.4">ZENER3</text>
<text x="218.4" y="49.7">D?</text>
<text x="218.4" y="51.8">LED</text>
<text x="244.5" y="49.9">CAP</text>
<text x="21.8" y="54.9">3K</text>
<text x="26.6" y="54.9">51K</text>
<text x="68.2" y="56.5">R19</text>
<text x="79.9" y="56.5">R6</text>
<text x="99.9" y="59.3">Q1</text>
<text x="126.9" y="59.3">C1</text>
<text x="239.8" y="56.5">R13</text>
<text x="42.3" y="61.9">FA5304</text>
<text x="68.2" y="60.3">200R</text>
<text x="79.9" y="60.3">22R</text>
<text x="90.1" y="61.9">R1</text>
<text x="90.1" y="64.3">1K</text>
<text x="97.5" y="61.6">K2225</text>
<text x="115" y="61.9">D6</text>
<text x="126.9" y="61.6">100u/25V</text>
<text x="211.6" y="63.5">R3</text>
<text x="227.8" y="62.6">PS2</text>
<text x="239.8" y="63.5">R14</text>
<text x="239.8" y="60.3">27K</text>
<text x="260.9" y="61.9">Q2</text>
<text x="260.9" y="64.3">PNP</text>
<text x="270.3" y="61.4">D2</text>
<text x="270.3" y="63.5">DIODE</text>
<text x="115" y="68.9">DIODE</text>
<text x="211.6" y="67.3">470R</text>
<text x="239.8" y="67.3">27K</text>
<text x="92.4" y="73.7">R15 R17</text>
<text x="92.4" y="75.9">3R9</text>
<text x="97.1" y="75.9">3R9</text>
<text x="115" y="73.7">D5</text>
<text x="213.7" y="76.7">PS1</text>
<text x="227.8" y="72.6">P181</text>
<text x="228.1" y="77.6">R2</text>
<text x="77.4" y="78.3">D11</text>
<text x="115" y="80.7">DIODE</text>
<text x="126.9" y="80.4">C3</text>
<text x="126.9" y="82.8">68u/35V</text>
<text x="139.4" y="80.7">R11</text>
<text x="139.4" y="83">15K</text>
<text x="192.8" y="82.8">C6</text>
<text x="228.1" y="81.4">12K</text>
<text x="246.9" y="80.7">CN10</text>
<text x="38.4" y="85.3">R100</text>
<text x="38.4" y="87.7">360K</text>
<text x="56.4" y="85.1">C9</text>
<text x="91.4" y="87.7">C4</text>
<text x="192.8" y="85.1">CAP</text>
<text x="213.7" y="86.8">P181</text>
<text x="51.7" y="94.5">C8</text>
<text x="89.1" y="90.1">220u/25V</text>
<text x="49.4" y="96.9">22u/35V</text>
<text x="75.3" y="96.9">D4</text>
<text x="91.4" y="104.1">D9</text>
<text x="23.3" y="113.5">C5</text>
<text x="110.2" y="111.2">D6</text>
<text x="122.3" y="112.9">R9</text>
<text x="134" y="112.9">R8</text>
<text x="20.9" y="115.9">680u/10V</text>
<text x="110.2" y="118.2">DIODE</text>
<text x="122.3" y="116.6">120R</text>
<text x="122.3" y="119.9">R10</text>
<text x="134" y="116.6">62K</text>
<text x="94.1" y="122.7">D13</text>
<text x="122.3" y="123.6">120R</text>
<text x="134" y="125.1">C12</text>
<text x="134" y="127.4">CAP</text>
<text x="94.1" y="134.5">D12</text>
<text x="96.2" y="137">D14</text>
<text x="66.5" y="141.7">R20</text>
<text x="87" y="143.8">C15</text>
<text x="66.5" y="144">680R</text>
<text x="73.6" y="148.8">R18</text>
<text x="135.2" y="148.3">FU1</text>
<text x="73.6" y="151.1">200R</text>
<text x="108.1" y="151.1">K1</text>
<text x="135.2" y="150.4">16A</text>
<text x="143.4" y="155.1">R25</text>
<text x="155.2" y="155.1">R24</text>
<text x="167" y="155.1">R23</text>
<text x="178.6" y="155.1">R22</text>
<text x="190.4" y="155.1">R21</text>
<text x="202.2" y="155.1">R20</text>
<text x="214" y="155.1">R19</text>
<text x="225.7" y="155.1">R18</text>
<text x="143.4" y="158.6">75K</text>
<text x="155.2" y="158.6">75K</text>
<text x="167" y="158.6">75K</text>
<text x="178.6" y="158.6">75K</text>
<text x="190.4" y="158.6">75K</text>
<text x="202.2" y="158.6">75K</text>
<text x="214" y="158.6">75K</text>
<text x="225.7" y="158.6">75K</text>
<text x="40" y="167.6">CN5</text>
<text x="101.1" y="162.1">THS1</text>
<text x="101.1" y="165.7">NTC10</text>
<text x="112.9" y="162.1">THS2</text>
<text x="112.9" y="165.7">NTC10</text>
<text x="124.6" y="167">C1</text>
<text x="136.4" y="167">C3</text>
<text x="136.4" y="162.1">R17</text>
<text x="136.4" y="165.7">68K</text>
<text x="148.1" y="162.1">R16</text>
<text x="148.1" y="165.7">68K</text>
<text x="159.9" y="162.1">R15</text>
<text x="159.9" y="165.7">68K</text>
<text x="124.6" y="169.2">270u</text>
<text x="136.4" y="169.2">270u</text>
<text x="157.7" y="172.2">FS2KM-12</text>
<text x="160.1" y="169.7">Q4</text>
<text x="178.5" y="171.8">ZD3</text>
<text x="178.5" y="173.9">ZENER2</text>
<text x="124.6" y="176.4">C2</text>
<text x="124.6" y="178.6">270u</text>
<text x="136.4" y="176.4">C4</text>
<text x="136.4" y="178.6">270u</text>
<text x="190.4" y="174.1">C7</text>
<text x="190.4" y="176.2">CAP</text>
<text x="82.3" y="181.4">RM10TN-2H</text>
<text x="145.8" y="180.9">R13</text>
<text x="145.8" y="184.4">200K</text>
<text x="157.5" y="180.9">R14</text>
<text x="157.5" y="184.4">200K</text>
<text x="263.3" y="184">V1.0</text>
<text x="263.3" y="188.6">1/1</text>
</g>
<g font-size="2.1" fill="#800000">
<text x="155.6" y="41.9">+5V</text>
<text x="193.3" y="39.5">Vref</text>
<text x="193.3" y="41.9">V1</text>
<text x="201" y="40.7">V+</text>
<text x="256.5" y="38.4">+24V</text>
<text x="193.3" y="48.9">Us</text>
<text x="127.4" y="65.4">+12V</text>
<text x="202.9" y="65.4">Vref</text>
<text x="240.3" y="70.1">24G</text>
<text x="141.6" y="77.1">+24V</text>
<text x="43.5" y="78.3">V+</text>
<text x="85.9" y="78.3">V1 D10</text>
<text x="240.3" y="79.5">+24V</text>
<text x="141.6" y="88.9">/24G</text>
<text x="261.5" y="86.5">24G</text>
<text x="24.2" y="107.7">Vref</text>
<text x="146.2" y="114.7">Us</text>
<text x="133.5" y="141.7">P</text>
<text x="237.9" y="157">V+</text>
<text x="73.3" y="164">R</text>
<text x="52.2" y="171">+12V</text>
<text x="52.2" y="173.4">+5V</text>
<text x="73.8" y="171">S</text>
<text x="52.2" y="178.1">+24V</text>
<text x="73.6" y="178.1">T</text>
<text x="52.2" y="180.4">24G</text>
</g>
</svg>
